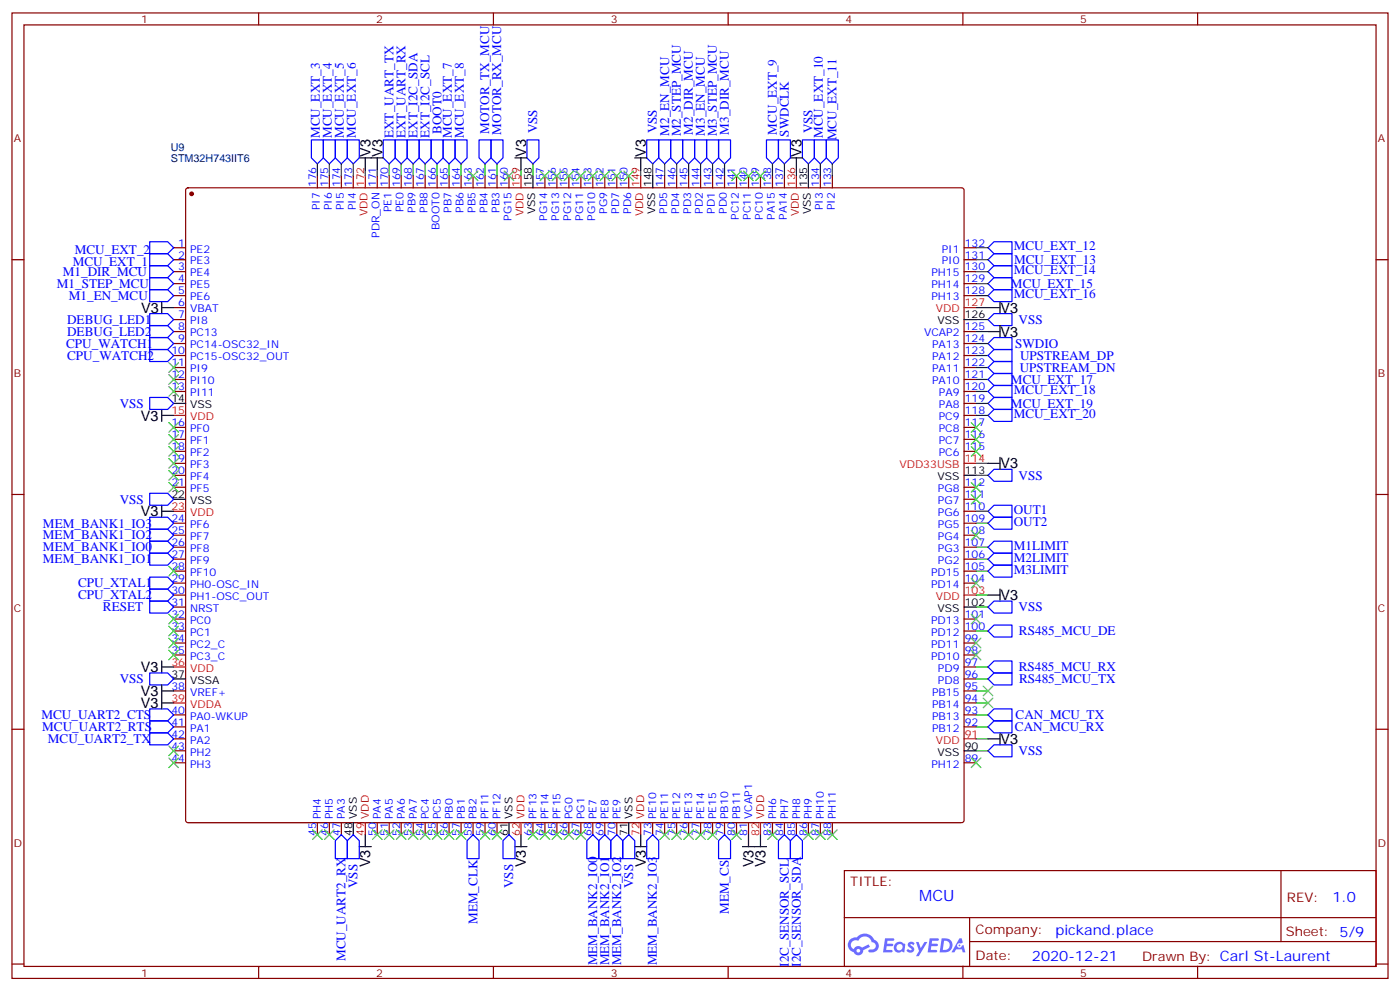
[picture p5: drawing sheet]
<svg xmlns="http://www.w3.org/2000/svg" width="412mm" height="292mm" viewBox="0 0 412 292" stroke-linecap="round" stroke-linejoin="round" font-family="sans-serif">
<g fill="none" stroke="#870000" stroke-width=".35">
<path d="M3.5 3.8h405.4v284.3h-405.4zM7.1 7.3h398.2v277.3h-398.2zM76.2 3.8v3.5M145.3 3.8v3.5M214.5 3.8v3.5M283.6 3.8v3.5M352.8 3.8v3.5M3.5 76.5h3.6M405.3 76.5h3.6M3.5 145.6h3.6M405.3 145.6h3.6M3.5 214.8h3.6"/>
<path d="M405.3 214.8h3.6M248.7 256.4h156.6v28.2h-156.6zM377.3 256.4v20.9M248.7 270.2h156.5M285.6 277.3h119.6M285.6 270.2v14.2M3.5 283.9h3.6M76.2 284.6v3.5M145.3 284.6v3.5M214.5 284.6v3.5M283.6 284.6v3.5M352.8 284.6v3.5"/>
<path d="M405.3 283.9h3.6"/>
</g>
<g fill="#5487ff">
<path d="M267.7 277.6a1.22 1.22 0 0 1 1.7 .2l-.4 .6a.47 .47 0 0 0-.3-.4 .47 .47 0 0 0-.5 .2l.1 .2a1.14 1.14 0 0 1 .8 1.8 1.14 1.14 0 0 1-1.9 0l-.2-.2 .5-.6 .7 .5a.29 .29 0 0 0 .3-.3 .29 .29 0 0 0-.2-.3 1.04 1.04 0 0 1-.6-1.7z"/>
<path d="M260.7 276.3h2.4l.3 .2-.2 .5-1.8 .1-.1 .8h1.5l.3 .4-.3 .4h-1.6l-.2 1.1h1.7l.2 .3-.2 .3-2.6 .1z"/>
<path d="M273.8 276.3h2.4l.3 .2-.1 .5-1.8 .1-.2 .8h1.6l.3 .4-.4 .4h-1.6l-.1 1.1h1.7l.2 .3-.2 .3-2.6 .1z"/>
<path d="M282.6 276.3h.7l.3 1.3-.6 .3a.69 .69 0 0 0-1 .3 .69 .69 0 0 0 .4 .9 .69 .69 0 0 0 .9-.6l.5-.2 .6 2.2h-.8l-.2-.9h-1.8l-.5 .9h-.8z"/>
<path d="M269.8 277.4h.8l.6 1.8 1.1-1.8h.9l-2.6 4.2h-.8l.9-1.5z"/>
<path d="M277.4 276.3l-.6 4.2h1.3a2.11 2.11 0 0 0 2.5-2.1 2.11 2.11 0 0 0-2.5-2.1zM278.1 277.1a1.39 1.39 0 0 1 1.7 1.4 1.39 1.39 0 0 1-1.8 1.3h-.3z"/>
<path d="M263.7 277.9a1.54 1.54 0 0 0-.1 2.2 1.54 1.54 0 0 0 2.2 .1l.6 .3 .3-2.3-.2-.3h-.4a1.49 1.49 0 0 0-2.4 0zM264 278.9a.94 .94 0 0 1 1.8 0 .94 .94 0 0 1-1.8 0z"/>
<path d="M250.4 276.7a2.18 2.18 0 0 0 1.1 3.7 1.44 1.44 0 0 0 1.6 .9 1.44 1.44 0 0 0 1.2-1.4l2-1.1-.5-.7-1.9 1a1.47 1.47 0 0 0-2.4 .4 1.39 1.39 0 0 1-.7-1.9 1.39 1.39 0 0 1 2-.5 2.12 2.12 0 0 1 2.2-1.3 2.12 2.12 0 0 1 1.9 1.7 1.14 1.14 0 0 1 1.1 1.4 1.14 1.14 0 0 1-1.7 .7 .43 .43 0 0 0-.5 .4 .43 .43 0 0 0 .4 .5 1.98 1.98 0 0 0 2.5-1.2 1.98 1.98 0 0 0-1.2-2.6 3.1 3.1 0 0 0-5.3-.6l-.9 .1zM252.3 280a.55 .55 0 0 1 1.1 0 .55 .55 0 0 1-1.1 0z"/>
<circle cx="282.6" cy="278.4" r=".26"/>
</g>
<g fill="none" stroke="#870000" stroke-width=".35">
<path d="M54.9 55.5l.5-.2h227.9l.5 .2 .2 .5v185.6l-.2 .5-.5 .2h-227.9l-.5-.2-.2-.5v-185.6zM93.5 51.8v3.5M97 51.8v3.5M100.5 51.8v3.5M104.1 51.8v3.5M111.1 51.8v3.5M114.7 51.8v3.5M118.2 51.8v3.5M121.7 51.8v3.5M125.2 51.8v3.5M128.8 51.8v3.5M132.3 51.8v3.5"/>
<path d="M135.8 51.8v3.5M139.3 51.8v3.5M142.9 51.8v3.5M146.4 51.8v3.5M149.9 51.8v3.5M160.5 51.8v3.5M164 51.8v3.5M167.6 51.8v3.5M171.1 51.8v3.5M174.6 51.8v3.5M178.2 51.8v3.5M181.7 51.8v3.5"/>
<path d="M185.2 51.8v3.5M195.8 51.8v3.5M199.3 51.8v3.5M202.8 51.8v3.5M206.4 51.8v3.5M209.9 51.8v3.5M213.4 51.8v3.5M217 51.8v3.5M220.5 51.8v3.5M224 51.8v3.5M227.5 51.8v3.5M231.1 51.8v3.5"/>
<path d="M241.7 51.8v3.5M245.2 51.8v3.5M51.2 73h3.5M51.2 76.5h3.5M284 73h3.5M284 76.5h3.5M51.2 80h3.5M51.2 83.5h3.5M51.2 87.1h3.5M51.2 90.6h3.5M51.2 94.1h3.5M51.2 97.6h3.5"/>
<path d="M284 80h3.5M284 83.5h3.5M284 87.1h3.5M284 97.6h3.5M51.2 101.2h3.5M51.2 104.7h3.5M51.2 108.2h3.5M51.2 111.8h3.5M51.2 115.3h3.5M284 101.2h3.5M284 104.7h3.5M284 108.2h3.5"/>
<path d="M284 111.8h3.5M284 115.3h3.5M284 118.8h3.5M51.2 125.9h3.5M51.2 129.4h3.5M51.2 132.9h3.5M51.2 136.5h3.5M51.2 140h3.5M284 125.9h3.5M284 129.4h3.5M284 132.9h3.5M284 122.3h3.5"/>
<path d="M51.2 143.5h3.5M51.2 154.1h3.5M51.2 157.6h3.5M284 143.5h3.5M284 154.1h3.5M284 157.6h3.5M284 147h3.5M284 150.6h3.5M51.2 161.1h3.5M51.2 164.7h3.5M51.2 168.2h3.5M51.2 171.7h3.5"/>
<path d="M51.2 175.3h3.5M51.2 178.8h3.5M284 161.1h3.5M284 164.7h3.5M284 168.2h3.5M284 171.7h3.5M51.2 182.3h3.5M51.2 185.8h3.5M51.2 189.4h3.5M51.2 192.9h3.5M284 182.3h3.5M284 185.8h3.5"/>
<path d="M284 189.4h3.5M284 192.9h3.5M284 196.4h3.5M284 200h3.5M51.2 203.5h3.5M51.2 210.5h3.5M51.2 214.1h3.5M51.2 217.6h3.5M284 203.5h3.5M284 210.5h3.5M284 214.1h3.5M284 207h3.5"/>
<path d="M51.2 221.1h3.5M51.2 224.6h3.5M284 224.6h3.5M93.5 242.3v3.5M97 242.3v3.5M100.5 242.3v3.5M111.1 242.3v3.5M114.7 242.3v3.5M118.2 242.3v3.5M121.7 242.3v3.5M125.2 242.3v3.5M128.8 242.3v3.5"/>
<path d="M132.3 242.3v3.5M135.8 242.3v3.5M139.3 242.3v3.5M142.9 242.3v3.5M146.4 242.3v3.5M157 242.3v3.5M160.5 242.3v3.5M164 242.3v3.5M167.6 242.3v3.5M171.1 242.3v3.5M174.6 242.3v3.5M178.2 242.3v3.5"/>
<path d="M181.7 242.3v3.5M192.3 242.3v3.5M195.8 242.3v3.5M199.3 242.3v3.5M202.8 242.3v3.5M206.4 242.3v3.5M209.9 242.3v3.5M213.4 242.3v3.5M217 242.3v3.5M220.5 242.3v3.5M227.5 242.3v3.5M231.1 242.3v3.5"/>
<path d="M234.6 242.3v3.5M238.1 242.3v3.5M241.7 242.3v3.5M245.2 242.3v3.5"/>
</g>
<circle cx="56.4" cy="57.1" r=".53" fill="#870000" stroke="#870000" stroke-width=".35"/>
<g fill="none" stroke="#000" stroke-width=".35">
<path d="M105.8 46.5h7.1M107.6 46.5v3.5M111.1 46.5v3.5M151.7 46.5h3.5M153.5 46.5v3.5M157 51.8v3.5M187 46.5h3.5M188.7 46.5v3.5M192.3 51.8v3.5M232.8 46.5h3.6M234.6 46.5v3.5M238.1 51.8v3.5"/>
<path d="M47.6 90.6h3.6M47.6 88.8v3.6M284 94.1h3.5M291 90.6h3.6M291 97.6h3.6M294.6 88.8v3.6M294.6 95.9v3.5M51.2 118.8h3.5M47.6 120.6v3.5M47.6 122.3h3.6M284 140h3.5M291 136.5h3.6"/>
<path d="M294.6 134.7v3.5M47.6 148.8v3.5M47.6 150.6h3.6M51.2 147h3.5M284 178.8h3.5M291 175.3h3.6M294.6 173.5v3.5M47.6 194.7v3.5M47.6 196.4h3.6M51.2 200h3.5M47.6 207h3.6M47.6 201.7v7.1"/>
<path d="M47.6 203.5h3.6M291 217.6h3.6M294.6 215.8v3.6M284 221.1h3.5M104.1 242.3v3.5M105.8 249.3h3.6M107.6 245.8v3.5M149.9 242.3v3.5M151.7 249.3h3.5M153.5 245.8v3.5M185.2 242.3v3.5M187 249.3h3.5"/>
<path d="M188.7 245.8v3.5M218.7 249.3h7.1M220.5 245.8v3.5M224 245.8v3.5"/>
</g>
<g fill="none" stroke="#f00" stroke-width=".35">
<path d="M107.6 51.8v3.5M153.5 51.8v3.5M188.7 51.8v3.5M234.6 51.8v3.5M284 90.6h3.5M51.2 122.3h3.5M284 136.5h3.5M51.2 150.6h3.5M284 175.3h3.5M51.2 196.4h3.5M51.2 207h3.5M284 217.6h3.5"/>
<path d="M107.6 242.3v3.5M153.5 242.3v3.5M188.7 242.3v3.5M224 242.3v3.5"/>
</g>
<g fill="none" stroke="#00f" stroke-width=".35">
<path d="M91.7 41.2h3.5v5.3l-1.7 1.8-1.8-1.8zM95.2 41.2h3.6v5.3l-1.8 1.8-1.8-1.8zM98.8 41.2h3.5v5.3l-1.8 1.8-1.7-1.8zM102.3 41.2h3.5v5.3l-1.7 1.8-1.8-1.8zM112.9 41.2h3.5v5.3l-1.7 1.8-1.8-1.8zM116.4 41.2h3.5v5.3l-1.7 1.8-1.8-1.8zM119.9 41.2h3.6v5.3l-1.8 1.8-1.8-1.8zM123.5 41.2h3.5v5.3l-1.8 1.8-1.7-1.8zM127 41.2h3.5v5.3l-1.7 1.8-1.8-1.8zM130.5 41.2h3.6v5.3l-1.8 1.8-1.8-1.8zM134.1 41.2h3.5v5.3l-1.8 1.8-1.7-1.8zM141.1 41.2h3.5v5.3l-1.7 1.8-1.8-1.8z"/>
<path d="M144.6 41.2h3.6v5.3l-1.8 1.8-1.8-1.8zM155.2 41.2h3.5v5.3l-1.7 1.8-1.8-1.8zM190.5 41.2h3.5v5.3l-1.7 1.8-1.8-1.8zM194 41.2h3.6v5.3l-1.8 1.8-1.8-1.8zM197.6 41.2h3.5v5.3l-1.8 1.8-1.7-1.8zM201.1 41.2h3.5v5.3l-1.8 1.8-1.7-1.8zM204.6 41.2h3.5v5.3l-1.7 1.8-1.8-1.8zM208.1 41.2h3.6v5.3l-1.8 1.8-1.8-1.8zM211.7 41.2h3.5v5.3l-1.8 1.8-1.7-1.8zM225.8 41.2h3.5v5.3l-1.8 1.8-1.7-1.8zM229.3 41.2h3.5v5.3l-1.7 1.8-1.8-1.8zM236.4 41.2h3.5v5.3l-1.8 1.8-1.7-1.8z"/>
<path d="M239.9 41.2h3.5v5.3l-1.7 1.8-1.8-1.8zM243.4 41.2h3.5v5.3l-1.7 1.8-1.8-1.8zM44.1 78.2h5.3l1.8 1.8-1.8 1.8h-5.3zM44.1 74.7h5.3l1.8 1.8-1.8 1.7h-5.3zM44.1 71.2h5.3l1.8 1.8-1.8 1.7h-5.3zM291 76.5l1.8-1.8h5.3v3.5h-5.3zM291 73l1.8-1.8h5.3v3.5h-5.3zM44.1 99.4h5.3l1.8 1.8-1.8 1.7h-5.3zM44.1 81.8h5.3l1.8 1.7-1.8 1.8h-5.3zM44.1 85.3h5.3l1.8 1.8-1.8 1.7h-5.3zM44.1 92.4h5.3l1.8 1.7-1.8 1.8h-5.3zM44.1 95.9h5.3l1.8 1.7-1.8 1.8h-5.3z"/>
<path d="M291 94.1l1.8-1.7h5.3v3.5h-5.3zM291 83.5l1.8-1.7h5.3v3.5h-5.3zM291 80l1.8-1.8h5.3v3.6h-5.3zM291 87.1l1.8-1.8h5.3v3.5h-5.3zM44.1 102.9h5.3l1.8 1.8-1.8 1.8h-5.3zM44.1 117.1h5.3l1.8 1.7-1.8 1.8h-5.3zM291 118.8l1.8-1.7h5.3v3.5h-5.3zM291 115.3l1.8-1.8h5.3v3.6h-5.3zM291 111.8l1.8-1.8h5.3v3.5h-5.3zM291 101.2l1.8-1.8h5.3v3.5h-5.3zM291 104.7l1.8-1.8h5.3v3.6h-5.3zM291 108.2l1.8-1.7h5.3v3.5h-5.3z"/>
<path d="M291 140l1.8-1.8h5.3v3.5h-5.3zM291 122.3l1.8-1.7h5.3v3.5h-5.3zM44.1 145.3h5.3l1.8 1.7-1.8 1.8h-5.3zM44.1 155.9h5.3l1.8 1.7-1.8 1.8h-5.3zM44.1 152.3h5.3l1.8 1.8-1.8 1.8h-5.3zM44.1 159.4h5.3l1.8 1.7-1.8 1.8h-5.3zM291 150.6l1.8-1.8h5.3v3.5h-5.3zM291 154.1l1.8-1.8h5.3v3.6h-5.3zM44.1 170h5.3l1.8 1.7-1.8 1.8h-5.3zM44.1 173.5h5.3l1.8 1.8-1.8 1.7h-5.3zM44.1 162.9h5.3l1.8 1.8-1.8 1.7h-5.3zM44.1 177h5.3l1.8 1.8-1.8 1.8h-5.3z"/>
<path d="M291 178.8l1.8-1.8h5.3v3.6h-5.3zM291 168.2l1.8-1.8h5.3v3.6h-5.3zM291 164.7l1.8-1.8h5.3v3.5h-5.3zM291 161.1l1.8-1.7h5.3v3.5h-5.3zM44.1 198.2h5.3l1.8 1.8-1.8 1.7h-5.3zM291 200l1.8-1.8h5.3v3.5h-5.3zM291 185.8l1.8-1.7h5.3v3.5h-5.3zM291 196.4l1.8-1.7h5.3v3.5h-5.3zM44.1 212.3h5.3l1.8 1.8-1.8 1.7h-5.3zM44.1 208.8h5.3l1.8 1.7-1.8 1.8h-5.3zM44.1 215.8h5.3l1.8 1.8-1.8 1.8h-5.3zM291 214.1l1.8-1.8h5.3v3.5h-5.3z"/>
<path d="M291 210.5l1.8-1.7h5.3v3.5h-5.3zM291 221.1l1.8-1.7h5.3v3.5h-5.3zM100.5 245.8l1.8 1.8v5.3h-3.5v-5.3zM104.1 245.8l1.7 1.8v5.3h-3.5v-5.3zM139.3 245.8l1.8 1.8v5.3h-3.5v-5.3zM149.9 245.8l1.8 1.8v5.3h-3.5v-5.3zM174.6 245.8l1.8 1.8v5.3h-3.5v-5.3zM178.2 245.8l1.7 1.8v5.3h-3.5v-5.3zM181.7 245.8l1.7 1.8v5.3h-3.5v-5.3zM185.2 245.8l1.8 1.8v5.3h-3.6v-5.3zM192.3 245.8l1.7 1.8v5.3h-3.5v-5.3zM213.4 245.8l1.8 1.8v5.3h-3.5v-5.3z"/>
<path d="M231.1 245.8l1.7 1.8v5.3h-3.5v-5.3zM234.6 245.8l1.8 1.8v5.3h-3.6v-5.3z"/>
</g>
<g fill="none" stroke="#008700" stroke-width=".35">
<path d="M93.5 48.3v3.5M97 48.3v3.5M100.5 48.3v3.5M104.1 48.3v3.5M107.6 50v1.8M111.1 50v1.8M114.7 48.3v3.5M118.2 48.3v3.5M121.7 48.3v3.5M125.2 48.3v3.5M128.8 48.3v3.5M132.3 48.3v3.5"/>
<path d="M135.8 48.3v3.5M142.9 48.3v3.5M146.4 48.3v3.5M153.5 50v1.8M157 48.3v3.5M188.7 50v1.8M192.3 48.3v3.5M195.8 48.3v3.5M199.3 48.3v3.5M202.8 48.3v3.5M206.4 48.3v3.5M209.9 48.3v3.5"/>
<path d="M213.4 48.3v3.5M227.5 48.3v3.5M231.1 48.3v3.5M234.6 50v1.8M238.1 48.3v3.5M241.7 48.3v3.5M245.2 48.3v3.5M287.5 73h3.5M287.5 76.5h3.5M287.5 90.6h3.5M287.5 94.1h3.5M287.5 97.6h3.5"/>
<path d="M287.5 80h3.5M287.5 83.5h3.5M287.5 87.1h3.5M287.5 104.7h3.5M287.5 108.2h3.5M287.5 111.8h3.5M287.5 115.3h3.5M287.5 118.8h3.5M287.5 101.2h3.5M287.5 140h3.5M287.5 136.5h3.5M287.5 122.3h3.5"/>
<path d="M287.5 154.1h3.5M287.5 150.6h3.5M287.5 175.3h3.5M287.5 178.8h3.5M287.5 168.2h3.5M287.5 164.7h3.5M287.5 161.1h3.5M287.5 200h3.5M287.5 196.4h3.5M287.5 185.8h3.5M287.5 203.5h3.5M287.5 207h3.5"/>
<path d="M287.5 217.6h3.5M287.5 210.5h3.5M287.5 214.1h3.5M287.5 221.1h3.5"/>
</g>
<g fill="none" stroke="#3c3" stroke-width=".35">
<path d="M137.9 50.4l2.9 2.8M140.8 50.4l-2.9 2.8M148.5 50.4l2.8 2.8M151.3 50.4l-2.8 2.8M159.1 50.4l2.8 2.8M161.9 50.4l-2.8 2.8M162.6 50.4l2.9 2.8M165.5 50.4l-2.9 2.8M166.2 50.4l2.8 2.8M169 50.4l-2.8 2.8M169.7 50.4l2.8 2.8M172.5 50.4l-2.8 2.8"/>
<path d="M173.2 50.4l2.8 2.8M176 50.4l-2.8 2.8M176.7 50.4l2.9 2.8M179.6 50.4l-2.9 2.8M180.3 50.4l2.8 2.8M183.1 50.4l-2.8 2.8M183.8 50.4l2.8 2.8M186.6 50.4l-2.8 2.8M215.5 50.4l2.9 2.8M218.4 50.4l-2.9 2.8M219.1 50.4l2.8 2.8M221.9 50.4l-2.8 2.8"/>
<path d="M222.6 50.4l2.8 2.8M225.4 50.4l-2.8 2.8M49.7 113.9l2.9 2.8M49.7 110.3l2.9 2.9M49.7 106.8l2.9 2.8M52.6 113.9l-2.9 2.8M52.6 110.3l-2.9 2.9M52.6 106.8l-2.9 2.8M49.7 138.6l2.9 2.8M49.7 135l2.9 2.9M49.7 131.5l2.9 2.8M49.7 128l2.9 2.8"/>
<path d="M49.7 124.5l2.9 2.8M52.6 138.6l-2.9 2.8M52.6 135l-2.9 2.9M52.6 131.5l-2.9 2.8M52.6 128l-2.9 2.8M52.6 124.5l-2.9 2.8M286.1 124.5l2.8 2.8M286.1 128l2.8 2.8M286.1 131.5l2.8 2.8M288.9 124.5l-2.8 2.8M288.9 128l-2.8 2.8M288.9 131.5l-2.8 2.8"/>
<path d="M49.7 142.1l2.9 2.8M52.6 142.1l-2.9 2.8M286.1 142.1l2.8 2.8M286.1 145.6l2.8 2.8M286.1 156.2l2.8 2.8M288.9 142.1l-2.8 2.8M288.9 145.6l-2.8 2.8M288.9 156.2l-2.8 2.8M49.7 166.8l2.9 2.8M52.6 166.8l-2.9 2.8M286.1 170.3l2.8 2.8M288.9 170.3l-2.8 2.8"/>
<path d="M49.7 191.5l2.9 2.8M49.7 188l2.9 2.8M49.7 184.4l2.9 2.9M49.7 180.9l2.9 2.8M52.6 191.5l-2.9 2.8M52.6 188l-2.9 2.8M52.6 184.4l-2.9 2.9M52.6 180.9l-2.9 2.8M286.1 180.9l2.8 2.8M286.1 188l2.8 2.8M286.1 191.5l2.8 2.8M288.9 180.9l-2.8 2.8"/>
<path d="M288.9 188l-2.8 2.8M288.9 191.5l-2.8 2.8M49.7 219.7l2.9 2.8M52.6 219.7l-2.9 2.8M289.6 202.1l2.9 2.8M289.6 205.6l2.9 2.8M292.5 202.1l-2.9 2.8M292.5 205.6l-2.9 2.8M49.7 223.2l2.9 2.9M52.6 223.2l-2.9 2.9M286.1 223.2l2.8 2.9M288.9 223.2l-2.8 2.9"/>
<path d="M92.1 244.4l2.8 2.8M94.9 244.4l-2.8 2.8M95.6 244.4l2.8 2.8M98.4 244.4l-2.8 2.8M109.7 244.4l2.8 2.8M112.5 244.4l-2.8 2.8M113.2 244.4l2.9 2.8M116.1 244.4l-2.9 2.8M116.8 244.4l2.8 2.8M119.6 244.4l-2.8 2.8M120.3 244.4l2.8 2.8M123.1 244.4l-2.8 2.8"/>
<path d="M123.8 244.4l2.8 2.8M126.6 244.4l-2.8 2.8M127.4 244.4l2.8 2.8M130.2 244.4l-2.8 2.8M130.9 244.4l2.8 2.8M133.7 244.4l-2.8 2.8M134.4 244.4l2.8 2.8M137.2 244.4l-2.8 2.8M141.5 244.4l2.8 2.8M144.3 244.4l-2.8 2.8M145 244.4l2.8 2.8M147.8 244.4l-2.8 2.8"/>
<path d="M155.6 244.4l2.8 2.8M158.4 244.4l-2.8 2.8M159.1 244.4l2.8 2.8M161.9 244.4l-2.8 2.8M162.6 244.4l2.9 2.8M165.5 244.4l-2.9 2.8M166.2 244.4l2.8 2.8M169 244.4l-2.8 2.8M169.7 244.4l2.8 2.8M172.5 244.4l-2.8 2.8M194.4 244.4l2.8 2.8M197.2 244.4l-2.8 2.8"/>
<path d="M197.9 244.4l2.8 2.8M200.7 244.4l-2.8 2.8M201.4 244.4l2.9 2.8M204.3 244.4l-2.9 2.8M205 244.4l2.8 2.8M207.8 244.4l-2.8 2.8M208.5 244.4l2.8 2.8M211.3 244.4l-2.8 2.8M215.5 244.4l2.9 2.8M218.4 244.4l-2.9 2.8M226.1 244.4l2.9 2.8M229 244.4l-2.9 2.8"/>
<path d="M236.7 244.4l2.8 2.8M239.5 244.4l-2.8 2.8M240.2 244.4l2.9 2.8M243.1 244.4l-2.9 2.8M243.8 244.4l2.8 2.8M246.6 244.4l-2.8 2.8"/>
</g>
<text font-size="4.6" fill="#00f" x="270.8" y="265.4">MCU</text>
<g font-size="4.2">
<text x="109.1" y="46.3" transform="rotate(-90 109.1 46.3)">V3</text>
<text x="112.6" y="46.3" transform="rotate(-90 112.6 46.3)">V3</text>
<text x="155" y="46.3" transform="rotate(-90 155 46.3)">V3</text>
<text x="190.2" y="46.3" transform="rotate(-90 190.2 46.3)">V3</text>
<text x="236.1" y="46.3" transform="rotate(-90 236.1 46.3)">V3</text>
<text x="41.6" y="92.1">V3</text>
<text x="294.7" y="92.1">V3</text>
<text x="294.7" y="99.1">V3</text>
<text x="41.5" y="123.8">V3</text>
<text x="294.7" y="137.9">V3</text>
<text x="41.5" y="152.1">V3</text>
<text x="294.7" y="176.7">V3</text>
<text x="41.5" y="197.9">V3</text>
<text x="41.5" y="208.5">V3</text>
<text x="41.5" y="205">V3</text>
<text x="294.7" y="219.1">V3</text>
<text x="109.1" y="255.4" transform="rotate(-90 109.1 255.4)">V3</text>
<text x="154.9" y="255.4" transform="rotate(-90 154.9 255.4)">V3</text>
<text x="190.2" y="255.4" transform="rotate(-90 190.2 255.4)">V3</text>
<text x="222" y="255.4" transform="rotate(-90 222 255.4)">V3</text>
<text x="225.5" y="255.4" transform="rotate(-90 225.5 255.4)">V3</text>
</g>
<g font-size="4.2" fill="#00f">
<text x="392.5" y="265.7">1.0</text>
<text x="310.9" y="275.2">pickand.place</text>
<text x="304" y="283">2020-12-21</text>
</g>
<g font-size="3.9" fill="#00f">
<text x="94.3" y="40.7" transform="rotate(-90 94.3 40.7)">MCU_EXT_3</text>
<text x="97.8" y="40.7" transform="rotate(-90 97.8 40.7)">MCU_EXT_4</text>
<text x="101.3" y="40.7" transform="rotate(-90 101.3 40.7)">MCU_EXT_5</text>
<text x="104.8" y="40.7" transform="rotate(-90 104.8 40.7)">MCU_EXT_6</text>
<text x="115.9" y="40.7" transform="rotate(-90 115.9 40.7)">EXT_UART_TX</text>
<text x="119.4" y="40.7" transform="rotate(-90 119.4 40.7)">EXT_UART_RX</text>
<text x="123" y="40.6" transform="rotate(-90 123 40.6)">EXT_I2C_SDA</text>
<text x="126.5" y="40.6" transform="rotate(-90 126.5 40.6)">EXT_I2C_SCL</text>
<text x="130.1" y="39.5" transform="rotate(-90 130.1 39.5)">BOOT0</text>
<text x="133.1" y="40.7" transform="rotate(-90 133.1 40.7)">MCU_EXT_7</text>
<text x="136.6" y="40.7" transform="rotate(-90 136.6 40.7)">MCU_EXT_8</text>
<text x="144.1" y="39.4" transform="rotate(-90 144.1 39.4)">MOTOR_TX_MCU</text>
<text x="147.7" y="39.6" transform="rotate(-90 147.7 39.6)">MOTOR_RX_MCU</text>
<text x="158.2" y="39.3" transform="rotate(-90 158.2 39.3)">VSS</text>
<text x="193.5" y="39.3" transform="rotate(-90 193.5 39.3)">VSS</text>
<text x="197.1" y="40" transform="rotate(-90 197.1 40)">M2_EN_MCU</text>
<text x="200.6" y="40.2" transform="rotate(-90 200.6 40.2)">M2_STEP_MCU</text>
<text x="204.1" y="39.7" transform="rotate(-90 204.1 39.7)">M2_DIR_MCU</text>
<text x="207.6" y="40" transform="rotate(-90 207.6 40)">M3_EN_MCU</text>
<text x="211.2" y="40.2" transform="rotate(-90 211.2 40.2)">M3_STEP_MCU</text>
<text x="214.7" y="39.7" transform="rotate(-90 214.7 39.7)">M3_DIR_MCU</text>
<text x="228.8" y="39.6" transform="rotate(-90 228.8 39.6)">MCU_EXT_9</text>
<text x="232.3" y="40.3" transform="rotate(-90 232.3 40.3)">SWDCLK</text>
<text x="239.4" y="39.3" transform="rotate(-90 239.4 39.3)">VSS</text>
<text x="242.4" y="40.7" transform="rotate(-90 242.4 40.7)">MCU_EXT_10</text>
<text x="246.5" y="41.4" transform="rotate(-90 246.5 41.4)">MCU_EXT_11</text>
<text x="22" y="74.7">MCU_EXT_2</text>
<text x="298.6" y="73.7">MCU_EXT_12</text>
<text x="298.7" y="77.8">MCU_EXT_13</text>
<text x="18.5" y="81.3">M1_DIR_MCU</text>
<text x="21.4" y="78.2">MCU_EXT_1</text>
<text x="298.6" y="80.8">MCU_EXT_14</text>
<text x="16.7" y="84.8">M1_STEP_MCU</text>
<text x="20.3" y="88.3">M1_EN_MCU</text>
<text x="297.8" y="84.8">MCU_EXT_15</text>
<text x="298.6" y="87.8">MCU_EXT_16</text>
<text x="19.8" y="95.4">DEBUG_LED1</text>
<text x="300" y="95.4">VSS</text>
<text x="19.8" y="99">DEBUG_LED2</text>
<text x="19.5" y="102.4">CPU_WATCH1</text>
<text x="19.8" y="105.9">CPU_WATCH2</text>
<text x="299" y="102.4">SWDIO</text>
<text x="300.5" y="106">UPSTREAM_DP</text>
<text x="297.8" y="113">MCU_EXT_17</text>
<text x="300.4" y="109.5">UPSTREAM_DN</text>
<text x="298.6" y="116.1">MCU_EXT_18</text>
<text x="35.3" y="120.1">VSS</text>
<text x="297.8" y="120.1">MCU_EXT_19</text>
<text x="298.6" y="123.1">MCU_EXT_20</text>
<text x="300" y="141.2">VSS</text>
<text x="35.3" y="148.3">VSS</text>
<text x="12.7" y="155.4">MEM_BANK1_IO3</text>
<text x="298.6" y="151.4">OUT1</text>
<text x="298.6" y="154.9">OUT2</text>
<text x="12.7" y="158.9">MEM_BANK1_IO2</text>
<text x="298.6" y="161.9">M1LIMIT</text>
<text x="12.7" y="165.9">MEM_BANK1_IO1</text>
<text x="12.7" y="162.4">MEM_BANK1_IO0</text>
<text x="298.6" y="165.5">M2LIMIT</text>
<text x="23" y="173">CPU_XTAL1</text>
<text x="298.6" y="169">M3LIMIT</text>
<text x="23" y="176.5">CPU_XTAL2</text>
<text x="30.3" y="180.1">RESET</text>
<text x="300" y="180">VSS</text>
<text x="300.2" y="187.1">RS485_MCU_DE</text>
<text x="300.1" y="197.7">RS485_MCU_RX</text>
<text x="35.3" y="201.2">VSS</text>
<text x="300.2" y="201.2">RS485_MCU_TX</text>
<text x="12.2" y="211.8">MCU_UART2_CTS</text>
<text x="12.4" y="215.3">MCU_UART2_RTS</text>
<text x="299" y="215.4">CAN_MCU_RX</text>
<text x="299.2" y="211.9">CAN_MCU_TX</text>
<text x="14.1" y="218.8">MCU_UART2_TX</text>
<text x="300" y="222.4">VSS</text>
<text x="105.3" y="261.5" transform="rotate(-90 105.3 261.5)">VSS</text>
<text x="151.2" y="261.5" transform="rotate(-90 151.2 261.5)">VSS</text>
<text x="186.5" y="261.5" transform="rotate(-90 186.5 261.5)">VSS</text>
<text x="214.7" y="269.2" transform="rotate(-90 214.7 269.2)">MEM_CS</text>
<text x="140.6" y="272.2" transform="rotate(-90 140.6 272.2)">MEM_CLK</text>
<text x="101.8" y="283.1" transform="rotate(-90 101.8 283.1)">MCU_UART2_RX</text>
<text x="175.9" y="284.3" transform="rotate(-90 175.9 284.3)">MEM_BANK2_IO0</text>
<text x="179.4" y="284.3" transform="rotate(-90 179.4 284.3)">MEM_BANK2_IO1</text>
<text x="182.9" y="284.3" transform="rotate(-90 182.9 284.3)">MEM_BANK2_IO2</text>
<text x="193.5" y="284.3" transform="rotate(-90 193.5 284.3)">MEM_BANK2_IO3</text>
<text x="232.3" y="284.7" transform="rotate(-90 232.3 284.7)">I2C_SENSOR_SCL</text>
<text x="235.9" y="284.7" transform="rotate(-90 235.9 284.7)">I2C_SENSOR_SDA</text>
</g>
<g font-size="3.9" fill="#800">
<text x="250.5" y="261">TITLE:</text>
<text x="379.1" y="265.7">REV:</text>
<text x="287.4" y="275.2">Company:</text>
<text x="378.7" y="275.8">Sheet: 5/9</text>
<text x="287.4" y="282.9">Date:</text>
<text x="336.4" y="282.9">Drawn By: Carl St-Laurent</text>
</g>
<g font-size="3.2" fill="#800">
<text x="41.6" y="6.8">1</text>
<text x="110.8" y="6.8">2</text>
<text x="179.9" y="6.8">3</text>
<text x="249.1" y="6.8">4</text>
<text x="318.2" y="6.8">5</text>
<text x="4.1" y="41.9">A</text>
<text x="405.9" y="41.9">A</text>
<text x="4.1" y="111.1">B</text>
<text x="405.9" y="111.1">B</text>
<text x="4.1" y="180.2">C</text>
<text x="405.9" y="180.2">C</text>
<text x="4.1" y="249.3">D</text>
<text x="405.9" y="249.3">D</text>
<text x="41.6" y="287.6">1</text>
<text x="110.8" y="287.6">2</text>
<text x="179.9" y="287.6">3</text>
<text x="249.1" y="287.6">4</text>
<text x="318.2" y="287.6">5</text>
</g>
<g font-size="3.2" fill="#000080">
<text x="50.3" y="47.7">STM32H743IIT6</text>
<text x="50.3" y="44.5">U9</text>
</g>
<g font-size="3.2" fill="#00f">
<text x="93.1" y="55.1" transform="rotate(-90 93.1 55.1)">176</text>
<text x="96.7" y="55.1" transform="rotate(-90 96.7 55.1)">175</text>
<text x="100.2" y="55.1" transform="rotate(-90 100.2 55.1)">174</text>
<text x="103.7" y="55.1" transform="rotate(-90 103.7 55.1)">173</text>
<text x="110.8" y="55.1" transform="rotate(-90 110.8 55.1)">171</text>
<text x="114.3" y="55.1" transform="rotate(-90 114.3 55.1)">170</text>
<text x="117.8" y="55.1" transform="rotate(-90 117.8 55.1)">169</text>
<text x="121.4" y="55.1" transform="rotate(-90 121.4 55.1)">168</text>
<text x="124.9" y="55.1" transform="rotate(-90 124.9 55.1)">167</text>
<text x="128.4" y="55.1" transform="rotate(-90 128.4 55.1)">166</text>
<text x="131.9" y="55.1" transform="rotate(-90 131.9 55.1)">165</text>
<text x="135.5" y="55.1" transform="rotate(-90 135.5 55.1)">164</text>
<text x="139" y="55.1" transform="rotate(-90 139 55.1)">163</text>
<text x="142.5" y="55.1" transform="rotate(-90 142.5 55.1)">162</text>
<text x="146" y="55.1" transform="rotate(-90 146 55.1)">161</text>
<text x="149.6" y="55.1" transform="rotate(-90 149.6 55.1)">160</text>
<text x="160.2" y="55.1" transform="rotate(-90 160.2 55.1)">157</text>
<text x="163.7" y="55.1" transform="rotate(-90 163.7 55.1)">156</text>
<text x="167.2" y="55.1" transform="rotate(-90 167.2 55.1)">155</text>
<text x="170.7" y="55.1" transform="rotate(-90 170.7 55.1)">154</text>
<text x="174.3" y="55.1" transform="rotate(-90 174.3 55.1)">153</text>
<text x="177.8" y="55.1" transform="rotate(-90 177.8 55.1)">152</text>
<text x="181.3" y="55.1" transform="rotate(-90 181.3 55.1)">151</text>
<text x="184.9" y="55.1" transform="rotate(-90 184.9 55.1)">150</text>
<text x="195.4" y="55.1" transform="rotate(-90 195.4 55.1)">147</text>
<text x="199" y="55.1" transform="rotate(-90 199 55.1)">146</text>
<text x="202.5" y="55.1" transform="rotate(-90 202.5 55.1)">145</text>
<text x="206" y="55.1" transform="rotate(-90 206 55.1)">144</text>
<text x="209.5" y="55.1" transform="rotate(-90 209.5 55.1)">143</text>
<text x="213.1" y="55.1" transform="rotate(-90 213.1 55.1)">142</text>
<text x="216.6" y="55.1" transform="rotate(-90 216.6 55.1)">141</text>
<text x="220.1" y="55.1" transform="rotate(-90 220.1 55.1)">140</text>
<text x="223.7" y="55.1" transform="rotate(-90 223.7 55.1)">139</text>
<text x="227.2" y="55.1" transform="rotate(-90 227.2 55.1)">138</text>
<text x="230.7" y="55.1" transform="rotate(-90 230.7 55.1)">137</text>
<text x="241.3" y="55.1" transform="rotate(-90 241.3 55.1)">134</text>
<text x="244.8" y="55.1" transform="rotate(-90 244.8 55.1)">133</text>
<text x="94.2" y="61.9" transform="rotate(-90 94.2 61.9)">PI7</text>
<text x="97.7" y="61.9" transform="rotate(-90 97.7 61.9)">PI6</text>
<text x="101.2" y="61.9" transform="rotate(-90 101.2 61.9)">PI5</text>
<text x="104.8" y="61.9" transform="rotate(-90 104.8 61.9)">PI4</text>
<text x="115.4" y="62.6" transform="rotate(-90 115.4 62.6)">PE1</text>
<text x="118.9" y="62.6" transform="rotate(-90 118.9 62.6)">PE0</text>
<text x="122.4" y="62.7" transform="rotate(-90 122.4 62.7)">PB9</text>
<text x="125.9" y="62.7" transform="rotate(-90 125.9 62.7)">PB8</text>
<text x="133" y="62.7" transform="rotate(-90 133 62.7)">PB7</text>
<text x="136.5" y="62.7" transform="rotate(-90 136.5 62.7)">PB6</text>
<text x="140.1" y="62.7" transform="rotate(-90 140.1 62.7)">PB5</text>
<text x="143.6" y="62.7" transform="rotate(-90 143.6 62.7)">PB4</text>
<text x="147.1" y="62.7" transform="rotate(-90 147.1 62.7)">PB3</text>
<text x="150.6" y="65" transform="rotate(-90 150.6 65)">PG15</text>
<text x="161.2" y="65" transform="rotate(-90 161.2 65)">PG14</text>
<text x="164.7" y="65" transform="rotate(-90 164.7 65)">PG13</text>
<text x="168.3" y="65" transform="rotate(-90 168.3 65)">PG12</text>
<text x="171.8" y="65" transform="rotate(-90 171.8 65)">PG11</text>
<text x="175.3" y="65" transform="rotate(-90 175.3 65)">PG10</text>
<text x="178.9" y="63" transform="rotate(-90 178.9 63)">PG9</text>
<text x="182.4" y="63" transform="rotate(-90 182.4 63)">PD7</text>
<text x="185.9" y="63" transform="rotate(-90 185.9 63)">PD6</text>
<text x="196.5" y="63" transform="rotate(-90 196.5 63)">PD5</text>
<text x="200" y="63" transform="rotate(-90 200 63)">PD4</text>
<text x="203.6" y="63" transform="rotate(-90 203.6 63)">PD3</text>
<text x="207.1" y="63" transform="rotate(-90 207.1 63)">PD2</text>
<text x="210.6" y="63" transform="rotate(-90 210.6 63)">PD1</text>
<text x="214.1" y="63" transform="rotate(-90 214.1 63)">PD0</text>
<text x="217.7" y="64.8" transform="rotate(-90 217.7 64.8)">PC12</text>
<text x="221.2" y="64.8" transform="rotate(-90 221.2 64.8)">PC11</text>
<text x="224.7" y="64.8" transform="rotate(-90 224.7 64.8)">PC10</text>
<text x="228.2" y="64.7" transform="rotate(-90 228.2 64.7)">PA15</text>
<text x="231.8" y="64.7" transform="rotate(-90 231.8 64.7)">PA14</text>
<text x="242.4" y="61.9" transform="rotate(-90 242.4 61.9)">PI3</text>
<text x="245.9" y="61.9" transform="rotate(-90 245.9 61.9)">PI2</text>
<text x="111.8" y="70.1" transform="rotate(-90 111.8 70.1)">PDR_ON</text>
<text x="129.5" y="67.8" transform="rotate(-90 129.5 67.8)">BOOT0</text>
<text x="52.5" y="72.6">1</text>
<text x="52.5" y="76.1">2</text>
<text x="56" y="74.4">PE2</text>
<text x="56" y="77.9">PE3</text>
<text x="277.4" y="74.4">PI1</text>
<text x="277.4" y="77.9">PI0</text>
<text x="284.2" y="72.6">132</text>
<text x="284.2" y="76.1">131</text>
<text x="52.5" y="79.7">3</text>
<text x="52.5" y="83.2">4</text>
<text x="56" y="81.4">PE4</text>
<text x="274.3" y="81.4">PH15</text>
<text x="284.2" y="79.7">130</text>
<text x="284.2" y="83.2">129</text>
<text x="52.5" y="86.7">5</text>
<text x="56" y="84.9">PE5</text>
<text x="56" y="88.5">PE6</text>
<text x="274.3" y="84.9">PH14</text>
<text x="274.3" y="88.5">PH13</text>
<text x="284.2" y="86.7">128</text>
<text x="52.5" y="90.2">6</text>
<text x="52.5" y="93.8">7</text>
<text x="56" y="92">VBAT</text>
<text x="56" y="95.5">PI8</text>
<text x="52.5" y="97.3">8</text>
<text x="52.5" y="100.8">9</text>
<text x="56" y="99.1">PC13</text>
<text x="272.2" y="99.1">VCAP2</text>
<text x="284.2" y="97.3">125</text>
<text x="284.2" y="100.8">124</text>
<text x="50.5" y="104.4">10</text>
<text x="50.5" y="107.9">11</text>
<text x="56" y="102.6">PC14-OSC32_IN</text>
<text x="56" y="106.1">PC15-OSC32_OUT</text>
<text x="274.6" y="102.6">PA13</text>
<text x="274.6" y="106.1">PA12</text>
<text x="284.2" y="104.4">123</text>
<text x="284.2" y="107.9">122</text>
<text x="50.5" y="111.4">12</text>
<text x="56" y="109.6">PI9</text>
<text x="56" y="113.2">PI10</text>
<text x="274.6" y="109.6">PA11</text>
<text x="274.6" y="113.2">PA10</text>
<text x="284.2" y="111.4">121</text>
<text x="50.5" y="114.9">13</text>
<text x="56" y="116.7">PI11</text>
<text x="276.6" y="116.7">PA9</text>
<text x="284.2" y="114.9">120</text>
<text x="284.2" y="118.5">119</text>
<text x="50.5" y="125.5">16</text>
<text x="276.5" y="123.8">PC9</text>
<text x="276.6" y="120.2">PA8</text>
<text x="284.2" y="122">118</text>
<text x="284.2" y="125.5">117</text>
<text x="50.5" y="129">17</text>
<text x="56" y="127.3">PF0</text>
<text x="56" y="130.8">PF1</text>
<text x="276.5" y="127.3">PC8</text>
<text x="276.5" y="130.8">PC7</text>
<text x="284.2" y="129">116</text>
<text x="50.5" y="132.6">18</text>
<text x="50.5" y="136.1">19</text>
<text x="56" y="134.3">PF2</text>
<text x="56" y="137.9">PF3</text>
<text x="276.5" y="134.3">PC6</text>
<text x="284.2" y="132.6">115</text>
<text x="50.5" y="139.6">20</text>
<text x="50.5" y="143.2">21</text>
<text x="56" y="141.4">PF4</text>
<text x="284.2" y="143.2">112</text>
<text x="56" y="144.9">PF5</text>
<text x="276.3" y="144.9">PG8</text>
<text x="276.3" y="148.4">PG7</text>
<text x="284.2" y="146.7">111</text>
<text x="50.5" y="153.7">24</text>
<text x="56" y="155.5">PF6</text>
<text x="276.3" y="152">PG6</text>
<text x="276.3" y="155.5">PG5</text>
<text x="284.2" y="150.2">110</text>
<text x="284.2" y="153.7">109</text>
<text x="50.5" y="157.3">25</text>
<text x="50.5" y="160.8">26</text>
<text x="56" y="159">PF7</text>
<text x="276.3" y="159">PG4</text>
<text x="284.2" y="157.3">108</text>
<text x="284.2" y="160.8">107</text>
<text x="50.5" y="164.3">27</text>
<text x="50.5" y="167.9">28</text>
<text x="56" y="162.6">PF8</text>
<text x="56" y="166.1">PF9</text>
<text x="276.3" y="162.6">PG3</text>
<text x="276.3" y="166.1">PG2</text>
<text x="284.2" y="164.3">106</text>
<text x="284.2" y="167.9">105</text>
<text x="50.5" y="171.4">29</text>
<text x="56" y="169.6">PF10</text>
<text x="56" y="173.1">PH0-OSC_IN</text>
<text x="274.3" y="169.6">PD15</text>
<text x="274.3" y="173.1">PD14</text>
<text x="284.2" y="171.4">104</text>
<text x="50.5" y="174.9">30</text>
<text x="50.5" y="178.4">31</text>
<text x="56" y="176.7">PH1-OSC_OUT</text>
<text x="50.5" y="182">32</text>
<text x="50.5" y="185.5">33</text>
<text x="56" y="180.2">NRST</text>
<text x="56" y="183.7">PC0</text>
<text x="274.3" y="183.7">PD13</text>
<text x="284.2" y="182">101</text>
<text x="284.2" y="185.5">100</text>
<text x="50.5" y="189">34</text>
<text x="56" y="187.3">PC1</text>
<text x="56" y="190.8">PC2_C</text>
<text x="274.3" y="187.3">PD12</text>
<text x="274.3" y="190.8">PD11</text>
<text x="284.2" y="189">99</text>
<text x="50.5" y="192.5">35</text>
<text x="56" y="194.3">PC3_C</text>
<text x="274.3" y="194.3">PD10</text>
<text x="276.3" y="197.8">PD9</text>
<text x="284.2" y="192.5">98</text>
<text x="284.2" y="196.1">97</text>
<text x="50.5" y="203.1">38</text>
<text x="276.3" y="201.4">PD8</text>
<text x="284.2" y="199.6">96</text>
<text x="284.2" y="203.1">95</text>
<text x="56" y="204.9">VREF+</text>
<text x="274.6" y="204.9">PB15</text>
<text x="274.6" y="208.4">PB14</text>
<text x="284.2" y="206.7">94</text>
<text x="50.5" y="210.2">40</text>
<text x="50.5" y="213.7">41</text>
<text x="56" y="211.9">PA0-WKUP</text>
<text x="56" y="215.5">PA1</text>
<text x="274.6" y="211.9">PB13</text>
<text x="274.6" y="215.5">PB12</text>
<text x="284.2" y="210.2">93</text>
<text x="284.2" y="213.7">92</text>
<text x="50.5" y="217.2">42</text>
<text x="50.5" y="220.8">43</text>
<text x="56" y="219">PA2</text>
<text x="50.5" y="224.3">44</text>
<text x="56" y="222.5">PH2</text>
<text x="56" y="226.1">PH3</text>
<text x="274.3" y="226.1">PH12</text>
<text x="284.2" y="224.3">89</text>
<text x="94.5" y="241.2" transform="rotate(-90 94.5 241.2)">PH4</text>
<text x="98.1" y="241.2" transform="rotate(-90 98.1 241.2)">PH5</text>
<text x="101.6" y="241.2" transform="rotate(-90 101.6 241.2)">PA3</text>
<text x="112.2" y="241.2" transform="rotate(-90 112.2 241.2)">PA4</text>
<text x="115.7" y="241.2" transform="rotate(-90 115.7 241.2)">PA5</text>
<text x="119.2" y="241.2" transform="rotate(-90 119.2 241.2)">PA6</text>
<text x="122.8" y="241.2" transform="rotate(-90 122.8 241.2)">PA7</text>
<text x="126.3" y="241.2" transform="rotate(-90 126.3 241.2)">PC4</text>
<text x="129.8" y="241.2" transform="rotate(-90 129.8 241.2)">PC5</text>
<text x="133.3" y="241.2" transform="rotate(-90 133.3 241.2)">PB0</text>
<text x="136.9" y="241.2" transform="rotate(-90 136.9 241.2)">PB1</text>
<text x="140.4" y="241.2" transform="rotate(-90 140.4 241.2)">PB2</text>
<text x="143.9" y="241.2" transform="rotate(-90 143.9 241.2)">PF11</text>
<text x="147.5" y="241.2" transform="rotate(-90 147.5 241.2)">PF12</text>
<text x="158" y="241.2" transform="rotate(-90 158 241.2)">PF13</text>
<text x="161.6" y="241.2" transform="rotate(-90 161.6 241.2)">PF14</text>
<text x="165.1" y="241.2" transform="rotate(-90 165.1 241.2)">PF15</text>
<text x="168.6" y="241.2" transform="rotate(-90 168.6 241.2)">PG0</text>
<text x="172.2" y="241.2" transform="rotate(-90 172.2 241.2)">PG1</text>
<text x="175.7" y="241.2" transform="rotate(-90 175.7 241.2)">PE7</text>
<text x="179.2" y="241.2" transform="rotate(-90 179.2 241.2)">PE8</text>
<text x="182.7" y="241.2" transform="rotate(-90 182.7 241.2)">PE9</text>
<text x="193.3" y="241.2" transform="rotate(-90 193.3 241.2)">PE10</text>
<text x="196.8" y="241.2" transform="rotate(-90 196.8 241.2)">PE11</text>
<text x="200.4" y="241.2" transform="rotate(-90 200.4 241.2)">PE12</text>
<text x="203.9" y="241.2" transform="rotate(-90 203.9 241.2)">PE13</text>
<text x="207.4" y="241.2" transform="rotate(-90 207.4 241.2)">PE14</text>
<text x="211" y="241.2" transform="rotate(-90 211 241.2)">PE15</text>
<text x="214.5" y="241.2" transform="rotate(-90 214.5 241.2)">PB10</text>
<text x="218" y="241.2" transform="rotate(-90 218 241.2)">PB11</text>
<text x="221.5" y="241.2" transform="rotate(-90 221.5 241.2)">VCAP1</text>
<text x="228.6" y="241.2" transform="rotate(-90 228.6 241.2)">PH6</text>
<text x="232.1" y="241.2" transform="rotate(-90 232.1 241.2)">PH7</text>
<text x="235.7" y="241.2" transform="rotate(-90 235.7 241.2)">PH8</text>
<text x="239.2" y="241.2" transform="rotate(-90 239.2 241.2)">PH9</text>
<text x="242.7" y="241.2" transform="rotate(-90 242.7 241.2)">PH10</text>
<text x="246.2" y="241.2" transform="rotate(-90 246.2 241.2)">PH11</text>
<text x="93.1" y="246.1" transform="rotate(-90 93.1 246.1)">45</text>
<text x="96.7" y="246.1" transform="rotate(-90 96.7 246.1)">46</text>
<text x="100.2" y="246.1" transform="rotate(-90 100.2 246.1)">47</text>
<text x="110.8" y="246.1" transform="rotate(-90 110.8 246.1)">50</text>
<text x="114.3" y="246.1" transform="rotate(-90 114.3 246.1)">51</text>
<text x="117.8" y="246.1" transform="rotate(-90 117.8 246.1)">52</text>
<text x="121.4" y="246.1" transform="rotate(-90 121.4 246.1)">53</text>
<text x="124.9" y="246.1" transform="rotate(-90 124.9 246.1)">54</text>
<text x="128.4" y="246.1" transform="rotate(-90 128.4 246.1)">55</text>
<text x="131.9" y="246.1" transform="rotate(-90 131.9 246.1)">56</text>
<text x="135.5" y="246.1" transform="rotate(-90 135.5 246.1)">57</text>
<text x="139" y="246.1" transform="rotate(-90 139 246.1)">58</text>
<text x="142.5" y="246.1" transform="rotate(-90 142.5 246.1)">59</text>
<text x="146" y="246.1" transform="rotate(-90 146 246.1)">60</text>
<text x="156.6" y="246.1" transform="rotate(-90 156.6 246.1)">63</text>
<text x="160.2" y="246.1" transform="rotate(-90 160.2 246.1)">64</text>
<text x="163.7" y="246.1" transform="rotate(-90 163.7 246.1)">65</text>
<text x="167.2" y="246.1" transform="rotate(-90 167.2 246.1)">66</text>
<text x="170.7" y="246.1" transform="rotate(-90 170.7 246.1)">67</text>
<text x="174.3" y="246.1" transform="rotate(-90 174.3 246.1)">68</text>
<text x="177.8" y="246.1" transform="rotate(-90 177.8 246.1)">69</text>
<text x="181.3" y="246.1" transform="rotate(-90 181.3 246.1)">70</text>
<text x="191.9" y="246.1" transform="rotate(-90 191.9 246.1)">73</text>
<text x="195.4" y="246.1" transform="rotate(-90 195.4 246.1)">74</text>
<text x="199" y="246.1" transform="rotate(-90 199 246.1)">75</text>
<text x="202.5" y="246.1" transform="rotate(-90 202.5 246.1)">76</text>
<text x="206" y="246.1" transform="rotate(-90 206 246.1)">77</text>
<text x="209.5" y="246.1" transform="rotate(-90 209.5 246.1)">78</text>
<text x="213.1" y="246.1" transform="rotate(-90 213.1 246.1)">79</text>
<text x="216.6" y="246.1" transform="rotate(-90 216.6 246.1)">80</text>
<text x="220.1" y="246.1" transform="rotate(-90 220.1 246.1)">81</text>
<text x="227.2" y="246.1" transform="rotate(-90 227.2 246.1)">83</text>
<text x="230.7" y="246.1" transform="rotate(-90 230.7 246.1)">84</text>
<text x="234.2" y="246.1" transform="rotate(-90 234.2 246.1)">85</text>
<text x="237.8" y="246.1" transform="rotate(-90 237.8 246.1)">86</text>
<text x="241.3" y="246.1" transform="rotate(-90 241.3 246.1)">87</text>
<text x="244.8" y="246.1" transform="rotate(-90 244.8 246.1)">88</text>
</g>
<g font-size="3.2" fill="#f00">
<text x="107.2" y="55.1" transform="rotate(-90 107.2 55.1)">172</text>
<text x="153.1" y="55.1" transform="rotate(-90 153.1 55.1)">159</text>
<text x="188.4" y="55.1" transform="rotate(-90 188.4 55.1)">149</text>
<text x="234.2" y="55.1" transform="rotate(-90 234.2 55.1)">136</text>
<text x="108.3" y="63.7" transform="rotate(-90 108.3 63.7)">VDD</text>
<text x="154.2" y="63.7" transform="rotate(-90 154.2 63.7)">VDD</text>
<text x="189.4" y="63.7" transform="rotate(-90 189.4 63.7)">VDD</text>
<text x="235.3" y="63.7" transform="rotate(-90 235.3 63.7)">VDD</text>
<text x="275.6" y="92">VDD</text>
<text x="284.2" y="90.2">127</text>
<text x="50.5" y="122">15</text>
<text x="56" y="123.8">VDD</text>
<text x="264.9" y="137.9">VDD33USB</text>
<text x="284.2" y="136.1">114</text>
<text x="50.5" y="150.2">23</text>
<text x="56" y="152">VDD</text>
<text x="275.6" y="176.7">VDD</text>
<text x="284.2" y="174.9">103</text>
<text x="50.5" y="196.1">36</text>
<text x="56" y="197.8">VDD</text>
<text x="50.5" y="206.7">39</text>
<text x="56" y="208.4">VDDA</text>
<text x="275.6" y="219">VDD</text>
<text x="284.2" y="217.2">91</text>
<text x="108.7" y="241.2" transform="rotate(-90 108.7 241.2)">VDD</text>
<text x="154.5" y="241.2" transform="rotate(-90 154.5 241.2)">VDD</text>
<text x="189.8" y="241.2" transform="rotate(-90 189.8 241.2)">VDD</text>
<text x="225.1" y="241.2" transform="rotate(-90 225.1 241.2)">VDD</text>
<text x="107.2" y="246.1" transform="rotate(-90 107.2 246.1)">49</text>
<text x="153.1" y="246.1" transform="rotate(-90 153.1 246.1)">62</text>
<text x="188.4" y="246.1" transform="rotate(-90 188.4 246.1)">72</text>
<text x="223.7" y="246.1" transform="rotate(-90 223.7 246.1)">82</text>
</g>
<g font-size="3.2">
<text x="156.6" y="55.1" transform="rotate(-90 156.6 55.1)">158</text>
<text x="191.9" y="55.1" transform="rotate(-90 191.9 55.1)">148</text>
<text x="237.8" y="55.1" transform="rotate(-90 237.8 55.1)">135</text>
<text x="157.7" y="63.1" transform="rotate(-90 157.7 63.1)">VSS</text>
<text x="193" y="63.1" transform="rotate(-90 193 63.1)">VSS</text>
<text x="238.8" y="63.1" transform="rotate(-90 238.8 63.1)">VSS</text>
<text x="276.2" y="95.5">VSS</text>
<text x="284.2" y="93.8">126</text>
<text x="50.5" y="118.5">14</text>
<text x="56" y="120.2">VSS</text>
<text x="276.2" y="141.4">VSS</text>
<text x="284.2" y="139.6">113</text>
<text x="50.5" y="146.7">22</text>
<text x="56" y="148.4">VSS</text>
<text x="284.2" y="178.4">102</text>
<text x="276.2" y="180.2">VSS</text>
<text x="50.5" y="199.6">37</text>
<text x="56" y="201.4">VSSA</text>
<text x="284.2" y="220.8">90</text>
<text x="276.2" y="222.5">VSS</text>
<text x="105.1" y="241.2" transform="rotate(-90 105.1 241.2)">VSS</text>
<text x="151" y="241.2" transform="rotate(-90 151 241.2)">VSS</text>
<text x="186.3" y="241.2" transform="rotate(-90 186.3 241.2)">VSS</text>
<text x="103.7" y="246.1" transform="rotate(-90 103.7 246.1)">48</text>
<text x="149.6" y="246.1" transform="rotate(-90 149.6 246.1)">61</text>
<text x="184.9" y="246.1" transform="rotate(-90 184.9 246.1)">71</text>
</g>
</svg>
